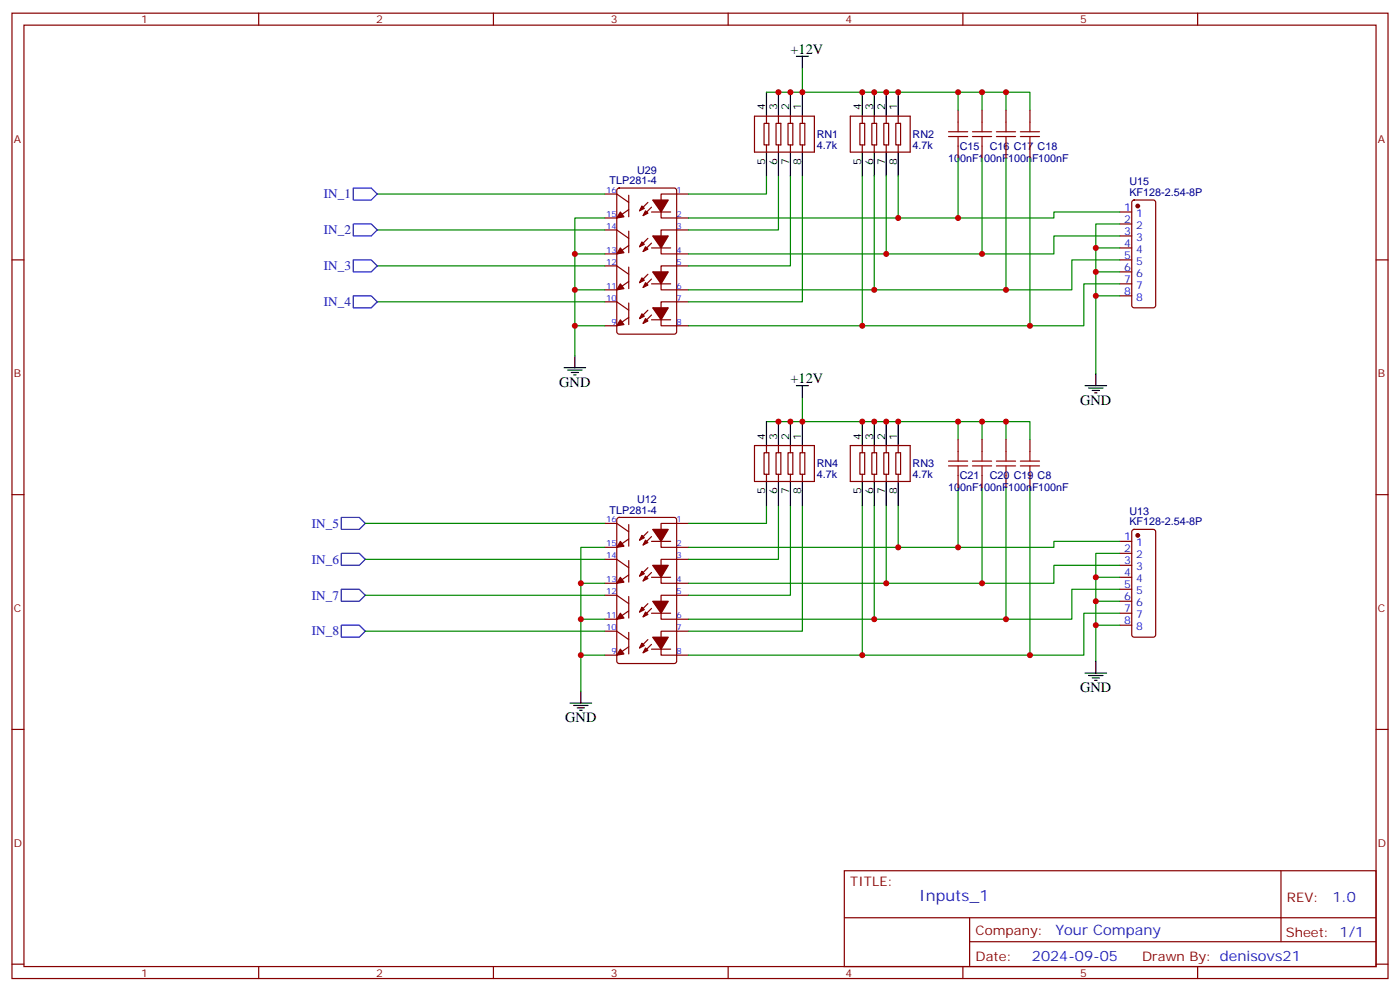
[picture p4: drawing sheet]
<svg xmlns="http://www.w3.org/2000/svg" width="412mm" height="292mm" viewBox="0 0 412 292" stroke-linecap="round" stroke-linejoin="round" font-family="sans-serif">
<g fill="none" stroke="#870000" stroke-width=".35">
<path d="M3.5 3.9h405.4v284.3h-405.4zM7.1 7.4h398.2v277.3h-398.2zM76.2 3.9v3.5M145.3 3.9v3.5M214.5 3.9v3.5M283.6 3.9v3.5M352.8 3.9v3.5M222.2 34.2h17.7v10.6h-17.7zM225.1 36.3h1.4v6.4h-1.4zM225.8 34.2v2.1M228.6 36.3h1.4v6.4h-1.4zM229.3 34.2v2.1"/>
<path d="M232.1 36.3h1.4v6.4h-1.4zM232.8 34.2v2.1M235.7 36.3h1.4v6.4h-1.4zM236.4 34.2v2.1M250.5 34.2h17.6v10.6h-17.6zM253.3 36.3h1.4v6.4h-1.4zM254 34.2v2.1M256.8 36.3h1.4v6.4h-1.4zM257.5 34.2v2.1M260.3 36.3h1.5v6.4h-1.5zM261.1 34.2v2.1M263.9 36.3h1.4v6.4h-1.4z"/>
<path d="M264.6 34.2v2.1M282.2 32.5v3.5M289.3 32.5v3.5M296.3 32.5v3.5M303.4 32.5v3.5M178.2 57.2h3.5l3.5 2.4M181.9 55.6l.5-.2h16.2l.7 .4v41.9l-.4 .7h-16.5l-.7-.4v-41.9zM185.2 57.5v6.4M190.9 59.6l-2.5 2.5M202.8 57.2h-8.1v7h8.1M225.8 42.7v2.1M229.3 42.7v2.1"/>
<path d="M232.8 42.7v2.1M236.4 42.7v2.1M254 42.7v2.1M257.5 42.7v2.1M261.1 42.7v2.1M264.6 42.7v2.1M282.2 43v3.6M289.3 43v3.6M296.3 43v3.6M303.4 43v3.6M333.6 59.1l.5-.2h5.6l.5 .2 .2 .5v30.4l-.2 .5-.5 .2h-5.6l-.5-.3-.2-.4v-30.4zM3.5 76.6h3.6"/>
<path d="M178.2 78.3h3.5l3.5 2.5M178.2 67.7h3.5l3.5 2.5M185.2 68.1v6.3M185.2 78.7v6.3M185.2 72.3l-3.5 2.5h-3.5M185.2 61.7l-3.5 2.5h-3.5M190.9 70.2l-2.5 2.5M191.9 62.4h5.7M191.9 73h5.7M191.9 71.6l-2.5 2.5M191.9 61l-2.5 2.5M202.8 78.3h-8.1v7.1h8.1"/>
<path d="M202.8 67.7h-8.1v7.1h8.1M329.8 76.6h3.6M329.8 62.4h3.6M329.8 66h3.6M329.8 69.5h3.6M329.8 73h3.6M405.3 76.6h3.6M178.2 88.9h3.5l3.5 2.5M185.2 89.3v6.3M185.2 93.5l-3.5 2.5h-3.5M185.2 82.9l-3.5 2.5h-3.5M190.9 91.4l-2.5 2.4"/>
<path d="M190.9 80.8l-2.5 2.5M191.9 83.6h5.7M191.9 94.2h5.7M191.9 92.8l-2.5 2.5M191.9 82.2l-2.5 2.5M202.8 88.9h-8.1v7.1h8.1M329.8 80.1h3.6M329.8 83.6h3.6M329.8 87.1h3.6M222.2 131.2h17.7v10.6h-17.7zM225.1 133.4h1.4v6.3h-1.4zM225.8 131.2v2.2"/>
<path d="M225.8 139.7v2.1M228.6 133.4h1.4v6.3h-1.4zM229.3 131.2v2.2M229.3 139.7v2.1M232.1 133.4h1.4v6.3h-1.4zM232.8 131.2v2.2M232.8 139.7v2.1M235.7 133.4h1.4v6.3h-1.4zM236.4 131.2v2.2M236.4 139.7v2.1M250.5 131.2h17.6v10.6h-17.6zM253.3 133.4h1.4v6.3h-1.4z"/>
<path d="M254 131.2v2.2M254 139.7v2.1M256.8 133.4h1.4v6.3h-1.4zM257.5 131.2v2.2M257.5 139.7v2.1M260.3 133.4h1.5v6.3h-1.5zM261.1 131.2v2.2M261.1 139.7v2.1M263.9 133.4h1.4v6.3h-1.4zM264.6 131.2v2.2M264.6 139.7v2.1M282.2 129.5v3.5"/>
<path d="M289.3 129.5v3.5M296.3 129.5v3.5M303.4 129.5v3.5M3.5 145.7h3.6M178.2 154.2h3.5l3.5 2.4M181.9 152.6l.5-.2h16.2l.7 .4v41.9l-.4 .7h-16.5l-.7-.4v-41.9zM185.2 154.5v6.4M185.2 158.8l-3.5 2.4h-3.5M190.9 156.6l-2.5 2.5M191.9 159.5h5.7M191.9 158l-2.5 2.5M202.8 154.2h-8.1v7h8.1"/>
<path d="M282.2 140.1v3.5M289.3 140.1v3.5M296.3 140.1v3.5M303.4 140.1v3.5M329.8 159.5h3.6M333.6 156.1l.5-.2h5.6l.5 .2 .2 .5v30.4l-.2 .5-.5 .2h-5.6l-.5-.3-.2-.4v-30.4zM405.3 145.7h3.6M178.2 175.3h3.5l3.5 2.5M178.2 164.7h3.5l3.5 2.5M185.2 165.1v6.4M185.2 175.7v6.3M185.2 179.9l-3.5 2.5h-3.5"/>
<path d="M185.2 169.3l-3.5 2.5h-3.5M190.9 177.8l-2.5 2.5M190.9 167.2l-2.5 2.5M191.9 179.2l-2.5 2.5M191.9 170h5.7M191.9 168.6l-2.5 2.5M202.8 175.3h-8.1v7.1h8.1M202.8 164.7h-8.1v7.1h8.1M329.8 170h3.6M329.8 163h3.6M329.8 166.5h3.6M329.8 173.6h3.6"/>
<path d="M329.8 177.1h3.6M178.2 185.9h3.5l3.5 2.5M185.2 186.3v6.3M185.2 190.5l-3.5 2.5h-3.5M190.9 188.4l-2.5 2.5M191.9 191.2h5.7M191.9 189.8l-2.5 2.5M191.9 180.6h5.7M202.8 185.9h-8.1v7.1h8.1M329.8 180.6h3.6M329.8 184.2h3.6M3.5 214.8h3.6"/>
<path d="M405.3 214.8h3.6M248.7 256.5h156.6v28.2h-156.6zM377.3 256.5v20.9M248.7 270.3h156.5M285.6 277.4h119.6M285.6 270.3v14.1M3.5 284h3.6M76.2 284.7v3.5M145.3 284.7v3.5M214.5 284.7v3.5M283.6 284.7v3.5M352.8 284.7v3.5"/>
<path d="M405.3 284h3.6"/>
</g>
<g fill="none" stroke="#000" stroke-width=".35">
<path d="M234.6 16.6h3.5M236.4 16.6v3.5M225.8 27.2v7M229.3 27.2v7M232.8 27.2v7M236.4 27.2v7M254 27.2v7M257.5 27.2v7M261.1 27.2v7M264.6 27.2v7M225.8 44.8v7.1M229.3 44.8v7.1"/>
<path d="M232.8 44.8v7.1M236.4 44.8v7.1M254 44.8v7.1M257.5 44.8v7.1M261.1 44.8v7.1M264.6 44.8v7.1M166.2 108.3h6.3M167.2 109h4.2M168.3 109.7h2.1M169 110.4h.7M169.3 104.8v3.5M234.6 113.6h3.5"/>
<path d="M236.4 113.6v3.5M319.6 113.6h6.4M320.7 114.3h4.2M321.7 115h2.1M322.4 115.7h.7M322.8 110.1v3.5M225.8 124.2v7M229.3 124.2v7M232.8 124.2v7M236.4 124.2v7M254 124.2v7M257.5 124.2v7"/>
<path d="M261.1 124.2v7M264.6 124.2v7M225.8 141.8v7.1M229.3 141.8v7.1M232.8 141.8v7.1M236.4 141.8v7.1M254 141.8v7.1M257.5 141.8v7.1M261.1 141.8v7.1M264.6 141.8v7.1M319.6 198.3h6.4M320.7 199h4.2"/>
<path d="M321.7 199.7h2.1M322.8 194.7v3.6M167.9 207.1h6.4M169 207.8h4.2M170 208.5h2.2M170.7 209.2h.7M171.1 203.6v3.5M322.4 200.4h.7"/>
</g>
<g fill="#870000" stroke="#870000" stroke-width=".35">
<path d="M192.3 90.7h4.5l-2.1 3.5z"/>
<path d="M189.1 92.4l.7 .7-1.4 .7z"/>
<path d="M190.1 93.8l.8 .7-1.5 .8z"/>
<path d="M182.7 94.2l1.1 1.4-2.1 .4z"/>
<path d="M192.3 80.1h4.5l-2.1 3.5z"/>
<path d="M189.1 81.8l.7 .8-1.4 .7z"/>
<path d="M190.1 83.3l.8 .7-1.5 .7z"/>
<path d="M182.7 83.6l1.1 1.4-2.1 .4z"/>
<path d="M192.3 69.5h4.5l-2.1 3.5z"/>
<path d="M189.1 71.3l.7 .7-1.4 .7z"/>
<path d="M190.1 72.7l.8 .7-1.5 .7z"/>
<path d="M182.7 73l1.1 1.4-2.1 .4z"/>
<path d="M192.3 58.9h4.5l-2.1 3.5z"/>
<path d="M189.1 60.7l.7 .7-1.4 .7z"/>
<path d="M190.1 62.1l.8 .7-1.5 .7z"/>
<path d="M182.7 62.4l1.1 1.5-2.1 .3z"/>
<path d="M192.3 187.7h4.5l-2.1 3.5z"/>
<path d="M189.1 189.4l.7 .7-1.4 .8z"/>
<path d="M190.1 190.9l.8 .7-1.5 .7z"/>
<path d="M182.7 191.2l1.1 1.4-2.1 .4z"/>
<path d="M192.3 177.1h4.5l-2.1 3.5z"/>
<path d="M189.1 178.9l.7 .7-1.4 .7z"/>
<path d="M190.1 180.3l.8 .7-1.5 .7z"/>
<path d="M182.7 180.6l1.1 1.4-2.1 .4z"/>
<path d="M192.3 166.5h4.5l-2.1 3.5z"/>
<path d="M189.1 168.3l.7 .7-1.4 .7z"/>
<path d="M190.1 169.7l.8 .7-1.5 .7z"/>
<path d="M182.7 170l1.1 1.5-2.1 .3z"/>
<path d="M192.3 155.9h4.5l-2.1 3.6z"/>
<path d="M189.1 157.7l.7 .7-1.4 .7z"/>
<path d="M190.1 159.1l.8 .7-1.5 .7z"/>
<path d="M182.7 159.5l1.1 1.4-2.1 .3z"/>
<circle cx="335.1" cy="60.7" r=".53"/>
<circle cx="335.1" cy="157.7" r=".53"/>
</g>
<g fill="none" stroke="#008700" stroke-width=".35">
<path d="M236.4 20.1v7.1h-10.6M236.4 27.2h67v5.3M282.2 27.2v5.3M289.3 27.2v5.3M296.3 27.2v5.3M111.1 57.2h67.1M225.8 51.9v5.3h-23M229.3 51.9v15.8h-26.5M232.8 51.9v26.4h-30M236.4 51.9v37h-33.6M254 51.9v44.1M257.5 51.9v33.5"/>
<path d="M261.1 51.9v22.9M264.6 51.9v12.3M282.2 46.6v17.6M289.3 46.6v28.2M296.3 46.6v38.8M303.4 46.6v49.4M111.1 67.7h67.1M111.1 78.3h67.1M178.2 74.8h-8.9v10.6M178.2 64.2h-8.9v10.6M322.8 73v7.1h7M329.8 66h-7v7h7"/>
<path d="M329.8 62.4h-19.4v1.8h-107.6M329.8 69.5h-19.4v5.3h-107.6M329.8 76.6h-14.1v8.8h-112.9M111.1 88.9h67.1M178.2 96h-8.9v8.8M178.2 85.4h-8.9v10.6M322.8 80.1v7h7M322.8 87.1v23M329.8 83.6h-10.5v12.4h-116.5M236.4 117.1v7.1h-10.6M236.4 124.2h67v5.3M282.2 124.2v5.3"/>
<path d="M289.3 124.2v5.3M296.3 124.2v5.3M107.6 154.2h70.6M225.8 148.9v5.3h-23M229.3 148.9v15.8h-26.5M232.8 148.9v26.4h-30M236.4 148.9v37h-33.6M254 148.9v44.1M257.5 148.9v33.5M261.1 148.9v22.9M264.6 148.9v12.3M282.2 143.6v17.6"/>
<path d="M289.3 143.6v28.2M296.3 143.6v38.8M303.4 143.6v49.4M329.8 159.5h-19.4v1.7h-107.6M107.6 175.3h70.6M107.6 164.7h70.6M178.2 171.8h-7.1v10.6M178.2 161.2h-7.1v10.6M322.8 177.1v7.1h7M322.8 170v7.1h7M329.8 173.6h-14.1v8.8h-112.9M329.8 166.5h-19.4v5.3h-107.6"/>
<path d="M329.8 163h-7v7h7M107.6 185.9h70.6M178.2 193h-7.1v10.6M178.2 182.4h-7.1v10.6M322.8 184.2v10.5M329.8 180.6h-10.5v12.4h-116.5"/>
</g>
<path d="M104.1 55.4h5.3l1.7 1.8-1.7 1.7h-5.3zM104.1 76.6h5.3l1.7 1.7-1.7 1.8h-5.3zM104.1 66h5.3l1.7 1.7-1.7 1.8h-5.3zM104.1 87.1h5.3l1.7 1.8-1.7 1.8h-5.3zM100.5 152.4h5.3l1.8 1.8-1.8 1.7h-5.3zM100.5 163h5.3l1.8 1.7-1.8 1.8h-5.3zM100.5 173.6h5.3l1.8 1.7-1.8 1.8h-5.3zM100.5 184.2h5.3l1.8 1.7-1.8 1.8h-5.3z" fill="none" stroke="#00f" stroke-width=".35"/>
<g fill="none" stroke="#a10000" stroke-width=".35">
<path d="M279.4 38.8h5.6M282.2 36v2.8M286.5 38.8h5.6M289.3 36v2.8M293.5 38.8h5.7M296.3 36v2.8M300.6 38.8h5.6M303.4 36v2.8M279.4 40.2h5.6M282.2 40.2v2.8M286.5 40.2h5.6M289.3 40.2v2.8"/>
<path d="M293.5 40.2h5.7M296.3 40.2v2.8M300.6 40.2h5.6M303.4 40.2v2.8M279.4 135.8h5.6M279.4 137.2h5.6M282.2 133v2.8M282.2 137.2v2.9M286.5 135.8h5.6M286.5 137.2h5.6M289.3 133v2.8M289.3 137.2v2.9"/>
<path d="M293.5 135.8h5.7M293.5 137.2h5.7M296.3 133v2.8M296.3 137.2v2.9M300.6 135.8h5.6M300.6 137.2h5.6M303.4 133v2.8M303.4 137.2v2.9"/>
</g>
<g fill="#c00">
<circle cx="322.8" cy="73" r=".88"/>
<circle cx="322.8" cy="80.1" r=".88"/>
<circle cx="169.3" cy="96" r=".88"/>
<circle cx="169.3" cy="85.4" r=".88"/>
<circle cx="169.3" cy="74.8" r=".88"/>
<circle cx="171.1" cy="193" r=".88"/>
<circle cx="171.1" cy="182.4" r=".88"/>
<circle cx="171.1" cy="171.8" r=".88"/>
<circle cx="236.4" cy="27.2" r=".88"/>
<circle cx="232.8" cy="27.2" r=".88"/>
<circle cx="229.3" cy="27.2" r=".88"/>
<circle cx="261.1" cy="27.2" r=".88"/>
<circle cx="257.5" cy="27.2" r=".88"/>
<circle cx="254" cy="27.2" r=".88"/>
<circle cx="264.6" cy="27.2" r=".88"/>
<circle cx="282.2" cy="27.2" r=".88"/>
<circle cx="289.3" cy="27.2" r=".88"/>
<circle cx="296.3" cy="27.2" r=".88"/>
<circle cx="282.2" cy="64.2" r=".88"/>
<circle cx="289.3" cy="74.8" r=".88"/>
<circle cx="296.3" cy="85.4" r=".88"/>
<circle cx="303.4" cy="96" r=".88"/>
<circle cx="322.8" cy="87.1" r=".88"/>
<circle cx="254" cy="96" r=".88"/>
<circle cx="257.5" cy="85.4" r=".88"/>
<circle cx="261.1" cy="74.8" r=".88"/>
<circle cx="264.6" cy="64.2" r=".88"/>
<circle cx="264.6" cy="161.2" r=".88"/>
<circle cx="261.1" cy="171.8" r=".88"/>
<circle cx="257.5" cy="182.4" r=".88"/>
<circle cx="254" cy="193" r=".88"/>
<circle cx="322.8" cy="184.1" r=".88"/>
<circle cx="303.4" cy="193" r=".88"/>
<circle cx="296.3" cy="182.4" r=".88"/>
<circle cx="289.3" cy="171.8" r=".88"/>
<circle cx="282.2" cy="161.2" r=".88"/>
<circle cx="296.3" cy="124.2" r=".88"/>
<circle cx="289.3" cy="124.2" r=".88"/>
<circle cx="282.2" cy="124.2" r=".88"/>
<circle cx="264.6" cy="124.2" r=".88"/>
<circle cx="254" cy="124.2" r=".88"/>
<circle cx="257.5" cy="124.2" r=".88"/>
<circle cx="261.1" cy="124.2" r=".88"/>
<circle cx="229.3" cy="124.2" r=".88"/>
<circle cx="232.8" cy="124.2" r=".88"/>
<circle cx="236.4" cy="124.2" r=".88"/>
<circle cx="322.8" cy="177.1" r=".88"/>
<circle cx="322.8" cy="170" r=".88"/>
</g>
<text font-size="4.6" fill="#00f" x="270.8" y="265.5">Inputs_1</text>
<g font-size="4.2">
<text x="232.8" y="15.9">+12V</text>
<text x="164.7" y="113.9">GND</text>
<text x="232.8" y="112.9">+12V</text>
<text x="318.2" y="119.2">GND</text>
<text x="318.2" y="203.9">GND</text>
<text x="166.5" y="212.7">GND</text>
</g>
<g font-size="4.2" fill="#00f">
<text x="392.5" y="265.7">1.0</text>
<text x="310.9" y="275.3">Your Company</text>
<text x="304" y="283.1">2024-09-05</text>
</g>
<g font-size="3.9" fill="#00f">
<text x="95.4" y="58.4">IN_1</text>
<text x="95.4" y="69">IN_2</text>
<text x="95.4" y="79.6">IN_3</text>
<text x="95.4" y="90.2">IN_4</text>
<text x="91.9" y="155.4">IN_5</text>
<text x="91.9" y="166">IN_6</text>
<text x="91.9" y="176.6">IN_7</text>
<text x="91.9" y="187.2">IN_8</text>
</g>
<g font-size="3.9" fill="#800">
<text x="250.5" y="261.1">TITLE:</text>
<text x="379.1" y="265.7">REV:</text>
<text x="287.4" y="275.3">Company:</text>
<text x="378.7" y="275.9">Sheet: 1/1</text>
<text x="287.4" y="282.9">Date:</text>
<text x="336.4" y="283">Drawn By: denisovs21</text>
</g>
<g font-size="3.2" fill="#800">
<text x="41.6" y="6.9">1</text>
<text x="110.8" y="6.9">2</text>
<text x="179.9" y="6.9">3</text>
<text x="249.1" y="6.9">4</text>
<text x="318.2" y="6.9">5</text>
<text x="4.1" y="42">A</text>
<text x="405.9" y="42">A</text>
<text x="4.1" y="111.1">B</text>
<text x="405.9" y="111.1">B</text>
<text x="4.1" y="180.3">C</text>
<text x="405.9" y="180.3">C</text>
<text x="4.1" y="249.4">D</text>
<text x="405.9" y="249.4">D</text>
<text x="41.6" y="287.7">1</text>
<text x="110.8" y="287.7">2</text>
<text x="179.9" y="287.7">3</text>
<text x="249.1" y="287.7">4</text>
<text x="318.2" y="287.7">5</text>
</g>
<g font-size="3.2">
<text x="225.4" y="32.5" transform="rotate(-90 225.4 32.5)">4</text>
<text x="229" y="32.5" transform="rotate(-90 229 32.5)">3</text>
<text x="232.5" y="32.5" transform="rotate(-90 232.5 32.5)">2</text>
<text x="236" y="32.5" transform="rotate(-90 236 32.5)">1</text>
<text x="253.6" y="32.5" transform="rotate(-90 253.6 32.5)">4</text>
<text x="257.2" y="32.5" transform="rotate(-90 257.2 32.5)">3</text>
<text x="260.7" y="32.5" transform="rotate(-90 260.7 32.5)">2</text>
<text x="264.2" y="32.5" transform="rotate(-90 264.2 32.5)">1</text>
<text x="225.4" y="48.6" transform="rotate(-90 225.4 48.6)">5</text>
<text x="229" y="48.6" transform="rotate(-90 229 48.6)">6</text>
<text x="232.5" y="48.6" transform="rotate(-90 232.5 48.6)">7</text>
<text x="236" y="48.6" transform="rotate(-90 236 48.6)">8</text>
<text x="253.6" y="48.6" transform="rotate(-90 253.6 48.6)">5</text>
<text x="257.2" y="48.6" transform="rotate(-90 257.2 48.6)">6</text>
<text x="260.7" y="48.6" transform="rotate(-90 260.7 48.6)">7</text>
<text x="264.2" y="48.6" transform="rotate(-90 264.2 48.6)">8</text>
<text x="225.4" y="129.5" transform="rotate(-90 225.4 129.5)">4</text>
<text x="229" y="129.5" transform="rotate(-90 229 129.5)">3</text>
<text x="232.5" y="129.5" transform="rotate(-90 232.5 129.5)">2</text>
<text x="236" y="129.5" transform="rotate(-90 236 129.5)">1</text>
<text x="253.6" y="129.5" transform="rotate(-90 253.6 129.5)">4</text>
<text x="257.2" y="129.5" transform="rotate(-90 257.2 129.5)">3</text>
<text x="260.7" y="129.5" transform="rotate(-90 260.7 129.5)">2</text>
<text x="264.2" y="129.5" transform="rotate(-90 264.2 129.5)">1</text>
<text x="225.4" y="145.6" transform="rotate(-90 225.4 145.6)">5</text>
<text x="229" y="145.6" transform="rotate(-90 229 145.6)">6</text>
<text x="232.5" y="145.6" transform="rotate(-90 232.5 145.6)">7</text>
<text x="236" y="145.6" transform="rotate(-90 236 145.6)">8</text>
<text x="253.6" y="145.6" transform="rotate(-90 253.6 145.6)">5</text>
<text x="257.2" y="145.6" transform="rotate(-90 257.2 145.6)">6</text>
<text x="260.7" y="145.6" transform="rotate(-90 260.7 145.6)">7</text>
<text x="264.2" y="145.6" transform="rotate(-90 264.2 145.6)">8</text>
</g>
<g font-size="3.2" fill="#000080">
<text x="240.6" y="40.7">RN1</text>
<text x="268.8" y="40.6">RN2</text>
<text x="240.6" y="43.8">4.7k</text>
<text x="268.8" y="43.8">4.7k</text>
<text x="279.3" y="47.7">100nF100nF</text>
<text x="282.7" y="44.2">C15</text>
<text x="291.5" y="44.2">C16 C17 C18</text>
<text x="297" y="47.7">100nF100nF</text>
<text x="187.7" y="51.1">U29</text>
<text x="179.6" y="54.3">TLP281-4</text>
<text x="332.7" y="57.7">KF128-2.54-8P</text>
<text x="332.7" y="54.6">U15</text>
<text x="240.6" y="137.7">RN4</text>
<text x="268.8" y="137.7">RN3</text>
<text x="240.6" y="140.8">4.7k</text>
<text x="268.8" y="140.8">4.7k</text>
<text x="282.7" y="141.2">C21</text>
<text x="291.5" y="141.2">C20 C19 C8</text>
<text x="187.7" y="148.1">U12</text>
<text x="279.3" y="144.7">100nF100nF</text>
<text x="297" y="144.7">100nF100nF</text>
<text x="179.6" y="151.3">TLP281-4</text>
<text x="332.7" y="154.7">KF128-2.54-8P</text>
<text x="332.7" y="151.6">U13</text>
</g>
<g font-size="3.2" fill="#00f">
<text x="331.2" y="62.1">1</text>
<text x="331.2" y="65.6">2</text>
<text x="334.7" y="63.9">1</text>
<text x="331.2" y="69.1">3</text>
<text x="334.7" y="67.4">2</text>
<text x="334.7" y="70.9">3</text>
<text x="331.2" y="72.7">4</text>
<text x="331.2" y="76.2">5</text>
<text x="334.7" y="74.4">4</text>
<text x="334.7" y="78">5</text>
<text x="331.2" y="79.7">6</text>
<text x="331.2" y="83.3">7</text>
<text x="334.7" y="81.5">6</text>
<text x="331.2" y="86.8">8</text>
<text x="334.7" y="85">7</text>
<text x="334.7" y="88.5">8</text>
<text x="331.2" y="159.1">1</text>
<text x="334.7" y="160.9">1</text>
<text x="331.2" y="162.6">2</text>
<text x="331.2" y="166.2">3</text>
<text x="334.7" y="164.4">2</text>
<text x="334.7" y="167.9">3</text>
<text x="331.2" y="169.7">4</text>
<text x="331.2" y="173.2">5</text>
<text x="334.7" y="171.5">4</text>
<text x="331.2" y="176.7">6</text>
<text x="334.7" y="175">5</text>
<text x="334.7" y="178.5">6</text>
<text x="331.2" y="180.3">7</text>
<text x="331.2" y="183.8">8</text>
<text x="334.7" y="182">7</text>
<text x="334.7" y="185.6">8</text>
</g>
<g font-size="2.5" fill="#00f">
<text x="178.5" y="56.8">16</text>
<text x="199.3" y="56.8">1</text>
<text x="178.5" y="63.9">15</text>
<text x="199.3" y="63.9">2</text>
<text x="178.5" y="67.4">14</text>
<text x="199.3" y="67.4">3</text>
<text x="178.5" y="78">12</text>
<text x="178.5" y="74.4">13</text>
<text x="199.3" y="78">5</text>
<text x="199.3" y="74.4">4</text>
<text x="178.5" y="88.5">10</text>
<text x="178.5" y="85">11</text>
<text x="199.3" y="88.5">7</text>
<text x="199.3" y="85">6</text>
<text x="180.1" y="95.6">9</text>
<text x="199.3" y="95.6">8</text>
<text x="178.5" y="153.8">16</text>
<text x="199.3" y="153.8">1</text>
<text x="178.5" y="160.9">15</text>
<text x="199.3" y="160.9">2</text>
<text x="178.5" y="164.4">14</text>
<text x="199.3" y="164.4">3</text>
<text x="178.5" y="171.5">13</text>
<text x="199.3" y="171.5">4</text>
<text x="178.5" y="175">12</text>
<text x="199.3" y="175">5</text>
<text x="178.5" y="185.6">10</text>
<text x="178.5" y="182">11</text>
<text x="199.3" y="185.6">7</text>
<text x="199.3" y="182">6</text>
<text x="180.1" y="192.6">9</text>
<text x="199.3" y="192.6">8</text>
</g>
</svg>
